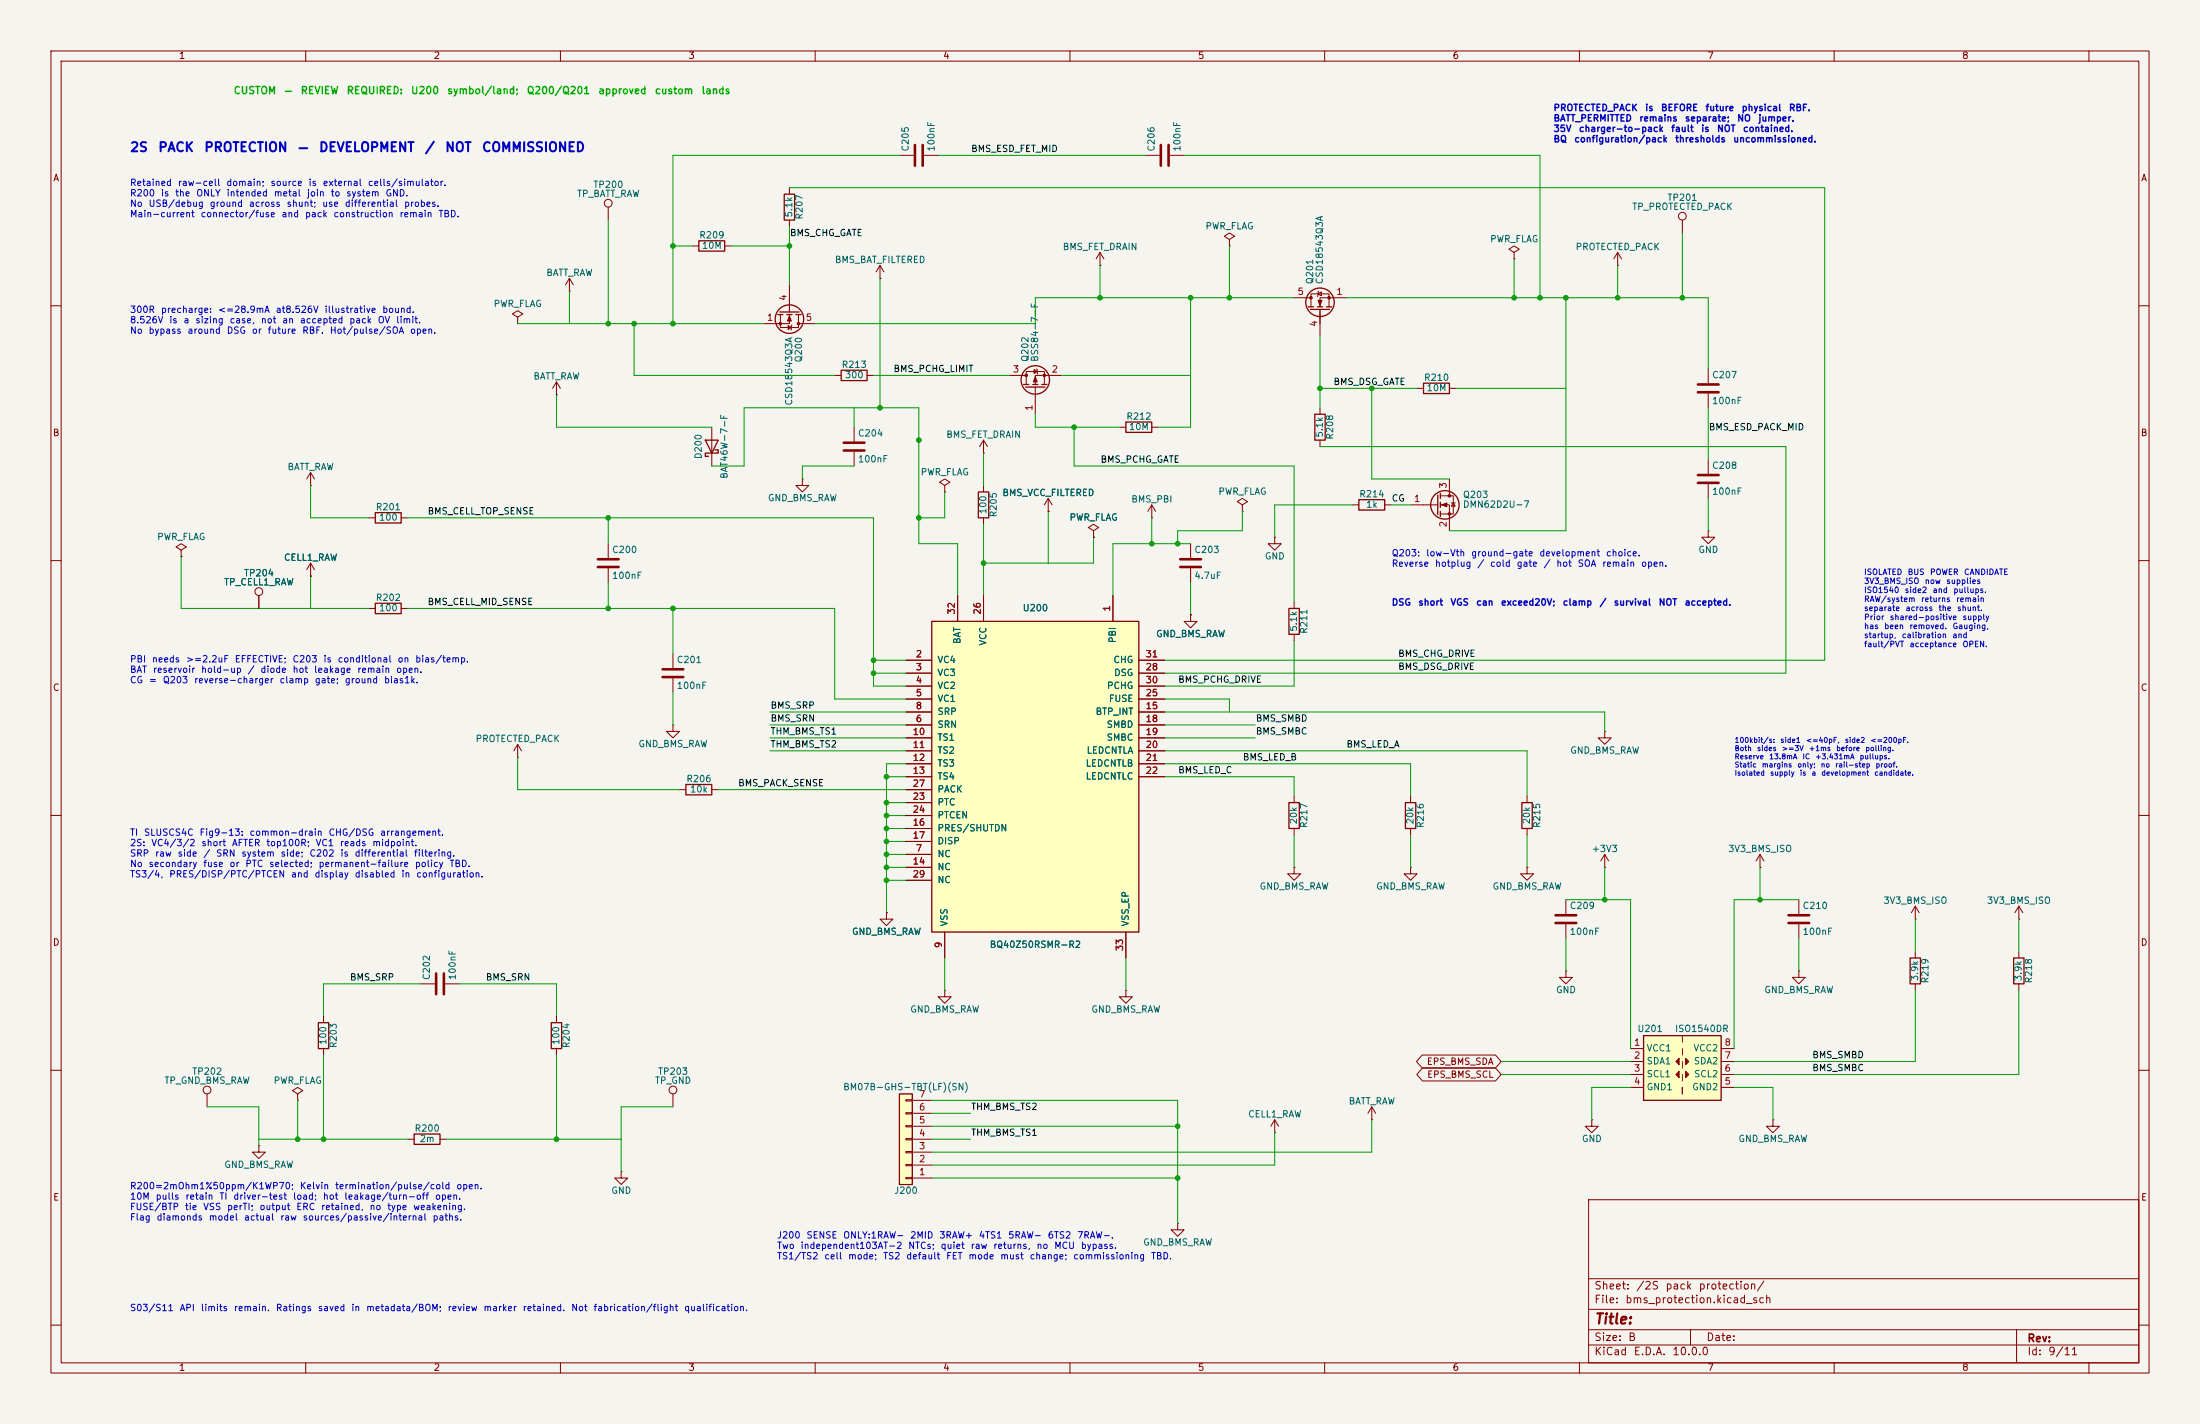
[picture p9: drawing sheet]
<svg xmlns="http://www.w3.org/2000/svg" width="432mm" height="279mm" viewBox="0 0 432 279" stroke-linecap="round" stroke-linejoin="round" font-family="sans-serif">
<path d="M0 0h431.8v279.4h-431.8z" fill="#f5f4ef" stroke="#f5f4ef" stroke-width=".2"/>
<g fill="none" stroke="#840000" stroke-width=".2">
<path d="M10 10h411.8v259.4h-411.8zM12 12h407.8v255.4h-407.8zM60 10v2M110 10v2M160 10v2M210 10v2M260 10v2M310 10v2M360 10v2M410 10v2M154.9 36.8v1.3M176.5 30.5h2.8"/>
<path d="M181.4 30.5h2.7M224.8 30.5h2.8M229.6 30.5h2.8M111.8 57.2h.1M111.8 54.6l-.8 1.3M111.8 54.6l.7 1.3M111.8 54.6v2.6M119.4 40.6v2.6M135.9 48.3h1.3M142.2 48.3h1.3M154.9 43.2v1.3M154.9 55.9v5.3"/>
<path d="M172.7 54.6h.1M172.7 52.1l-.7 1.2M172.7 52.1l.8 1.2M172.7 52.1v2.5M215.9 52.1h.1M215.9 49.5l-.8 1.3M215.9 49.5l.8 1.3M215.9 49.5v2.6M241.3 47l1-.6-1-.7-1 .7 1 .6v1.3M241.3 48.3h.1M254 58.4h3.3M258.7 57.7l.6-.4v.7z"/>
<path d="M258.8 57.2l-.2 1M264.2 58.4h-5.1v1.8M297.2 49.5l1-.6-1-.6-1 .6 1 .6v1.3M297.2 50.8h.1M317.5 52.1h.1M317.5 49.5l-.8 1.3M317.5 49.5l.8 1.3M317.5 49.5v2.6M330.2 43.2v2.5M10 60h2M101.6 62.2l1-.6-1-.6-1 .6 1 .6v1.3M101.6 63.5h.1"/>
<path d="M109.2 77.5h.1M109.2 74.9v2.6M109.2 74.9l-.7 1.3M109.2 74.9l.8 1.3M153.2 61.7v2.6h3.5v-2.6M154.7 63.9l.6 .4-.6 .3zM154.9 61.7v1.8h-5M155.4 63.8l-.2 1M156.7 63.5h3.3M163.8 73.7h1.3M170.2 73.7h1.2M198.1 73.7h3.3"/>
<path d="M201.4 75.4v-2.5h3.6v2.5M202.9 72.5l.7 .4-.7 .4zM203.2 75.9v5.4M203.5 72.4l.2 1M208.3 73.7h-5.1v1.7M257.3 60.2v-2.5h3.6v2.5M259.1 60.7v5.3M278.1 76.2h1.3M284.5 76.2h1.2M335.3 72.4v2.8M335.3 77.2v2.8M419.8 60h2"/>
<path d="M61 95.3h.1M61 92.7v2.6M61 92.7l-.8 1.3M61 92.7l.7 1.3M139.7 83.8v7.6M157.5 94v1.3h1.2l-1.2 1.2-1.3-1.2h1.3M157.5 94h.1M167.6 83.8v2.8M167.6 88.6v2.8M185.4 95.3l1-.7-1-.6-1 .6 1 .7v1.2M185.4 96.5h.1M193 88.9h.1"/>
<path d="M193 86.4l-.7 1.2M193 86.4l.8 1.2M193 86.4v2.5M193 95.3v1.2M205.7 97.8l-.7 1.3M205.7 97.8l.8 1.3M205.7 97.8v2.5M219.7 83.8h1.3M226.1 83.8h1.2M226.1 99.1l-.8 1.2M226.1 99.1l.7 1.2M226.1 99.1v2.5"/>
<path d="M243.8 99.1l1.1-.7-1.1-.6-1 .6 1 .7v1.2M259.1 80v1.3M259.1 86.4v1.2M265.4 99.1h1.3M271.8 99.1h1.2M276.9 99.1h5.3M282.7 97.3h2.5v3.5h-2.5M282.7 99.1h1.8v5M284.5 94v3.3M284.9 98.7h.7M285.2 98.7l.4 .6h-.7zM335.3 90.2v2.8"/>
<path d="M335.3 95v2.8M10 110h2M35.6 108l1-.7-1-.6-1.1 .6 1.1 .7v1.2M35.6 109.2h.1M50.8 116.8v2.6M61 113h.1M61 110.5l-.8 1.3M61 110.5l.7 1.3M61 110.5v2.5M72.4 101.6h1.3M72.4 119.4h1.3M78.7 101.6h1.3"/>
<path d="M78.7 119.4h1.3M119.4 106.7v2.8M119.4 111.5v2.8M193 101.6v1.3M205.7 100.3h.1M214.6 104.1l1-.6-1-.6-1 .6 1 .6v1.3M214.6 105.4h.1M226.1 101.6h.1M233.7 106.7v2.8M233.7 111.5v2.8M243.8 100.3h.1M250.2 105.4v1.3h1.3l-1.3 1.3-1.3-1.3h1.3"/>
<path d="M250.2 105.4h.1M335.3 104.1v1.3h1.2l-1.2 1.3-1.3-1.3h1.3M335.3 104.1h.1M419.8 110h2M132.1 128.3v2.8M132.1 133.1v2.8M233.7 120.7v1.2h1.2l-1.2 1.3-1.3-1.3h1.3M233.7 120.7h.1M10 160h2M101.6 148.6h.1M101.6 146.1l-.8 1.2M101.6 146.1l.8 1.2"/>
<path d="M101.6 146.1v2.5M132.1 142.2v1.3h1.2l-1.2 1.3-1.3-1.3h1.3M132.1 142.2h.1M133.3 154.9h1.3M139.7 154.9h1.3M254 156.2v1.3M299.7 156.2v1.3M315 143.5v1.3h1.2l-1.2 1.3-1.3-1.3h1.3M315 143.5h.1M419.8 160h2M174 179.1v1.2h1.3l-1.3 1.3-1.3-1.3h1.3M174 179.1h.1"/>
<path d="M254 170.2v1.3h1.3l-1.3 1.2-1.3-1.2h1.3M254 170.2h.1M254 162.6v1.2M299.7 170.2v1.3h1.3l-1.3 1.2-1.3-1.2h1.3M299.7 170.2h.1M299.7 162.6v1.2M315 170.2h.1M315 167.6l-.8 1.3M315 167.6l.7 1.3M315 167.6v2.6M375.9 177.8l-.7 1.3M375.9 177.8l.8 1.3"/>
<path d="M375.9 177.8v2.5M396.2 177.8v2.5M396.2 177.8l-.7 1.3M396.2 177.8l.8 1.3M63.5 199.4v1.3M82.5 193h2.8M87.4 193h2.8M109.2 199.4v1.3M185.4 194.3v1.3h1.3l-1.3 1.3-1.3-1.3h1.3M185.4 194.3h.1M221 194.3v1.3h1.2l-1.2 1.3-1.3-1.3h1.3M221 194.3h.1"/>
<path d="M375.9 180.3h.1M375.9 186.7v1.3M375.9 193v1.3M396.2 180.3h.1M396.2 186.7v1.3M396.2 193v1.3M10 210h2M40.6 214.6v2.6M58.4 214.6l1-.6-1-.6-1 .6 1 .6v1.3M58.4 215.9h.1M63.5 205.7v1.3M109.2 205.7v1.3"/>
<path d="M132.1 214.6v2.6M250.2 219.7l-.8 1.3M250.2 219.7l.8 1.3M250.2 219.7v2.6M269.2 219.7h.1M269.2 217.2l-.7 1.2M269.2 217.2l.8 1.2M269.2 217.2v2.5M312.4 219.7v1.3h1.3l-1.3 1.3-1.3-1.3h1.3M312.4 219.7h.1M419.8 210h2M50.8 224.8v1.3h1.3l-1.3 1.2-1.3-1.2h1.3"/>
<path d="M50.8 224.8h.1M80 223.5h1.3M86.4 223.5h1.2M121.9 229.9v1.2h1.3l-1.3 1.3-1.3-1.3h1.3M121.9 229.9h.1M250.2 222.3h.1M311.8 235.4h108v32h-108zM10 260h2M231.1 240v1.3h1.3l-1.3 1.3-1.2-1.3h1.2M231.1 240h.1M311.8 256.9h108M311.8 250.9h108"/>
<path d="M419.8 260h2M60 267.4v2M110 267.4v2M160 267.4v2M210 267.4v2M260 267.4v2M310 267.4v2M311.8 263.9h108M311.8 260.9h108M331.8 260.9v3M360 267.4v2M395.8 260.9v6.5"/>
<path d="M410 267.4v2"/>
<circle cx="119.4" cy="39.9" r=".76"/>
<circle cx="330.2" cy="42.4" r=".76"/>
<circle cx="50.8" cy="116.1" r=".76"/>
<circle cx="40.6" cy="213.9" r=".76"/>
<circle cx="132.1" cy="213.9" r=".76"/>
</g>
<g fill="none" stroke="#840000" stroke-width=".25">
<path d="M153.9 38.1h2.1v5.1h-2.1zM137.2 47.2h5v2.1h-5zM152.7 61.7h1M153 61.2h3.8M154.4 61.7h1M156.2 61.7h1M165.1 72.6h5.1v2.1h-5.1zM200.9 75.4h1M201.3 75.9h3.8M202.7 75.4h1M204.5 75.4h1M256.8 60.2h1"/>
<path d="M257.2 60.7h3.8M258.6 60.2h1M260.3 60.2h1.1M279.4 75.2h5.1v2h-5.1zM138.4 86.4h2.6l-1.3 2.5zM140.3 88.3h.7v.6h-2.6v.6h.7M192 96.5h2.1v5.1h-2.1zM221 82.8h5.1v2h-5.1zM258.1 81.3h2v5.1h-2zM266.7 98h5.1v2.1h-5.1zM282.2 97.2v3.8M282.7 96.8v1"/>
<path d="M282.7 98.6v1M73.7 100.6h5v2h-5zM73.7 118.4h5v2h-5zM282.7 100.3v1M134.6 153.9h5.1v2.1h-5.1zM253 157.5h2v5.1h-2zM298.7 157.5h2v5.1h-2zM374.9 188h2v5h-2zM395.2 188h2.1v5h-2.1zM62.5 200.7h2v5h-2zM108.2 200.7h2v5h-2zM81.3 222.5h5.1v2h-5.1z"/>
<circle cx="259.1" cy="59.3" r="2.79"/>
<circle cx="154.9" cy="62.6" r="2.79"/>
<circle cx="203.2" cy="74.5" r="2.79"/>
<circle cx="283.6" cy="99.1" r="2.79"/>
</g>
<g fill="#840000" stroke="#840000" stroke-width=".2">
<path d="M283 99.1l1-.4v.7z"/>
<path d="M203.2 73.9l.4 1h-.8z"/>
<path d="M258.7 58.9h.8l-.4 1z"/>
<path d="M154.9 62l.4 1h-.7z"/>
<circle cx="284.5" cy="97.3" r=".25"/>
<circle cx="284.5" cy="100.8" r=".25"/>
<circle cx="201.4" cy="73.7" r=".25"/>
<circle cx="205" cy="73.7" r=".25"/>
<circle cx="257.3" cy="58.4" r=".25"/>
<circle cx="260.9" cy="58.4" r=".25"/>
<circle cx="156.7" cy="63.5" r=".25"/>
<circle cx="153.2" cy="63.5" r=".25"/>
</g>
<g fill="none" stroke="#840000" stroke-width=".51">
<path d="M179.6 28.4v4.1M181.1 28.4v4.1M227.8 28.4v4.1M229.4 28.4v4.1M333.2 75.4h4.1M333.2 77h4.1M165.6 86.9h4.1M165.6 88.4h4.1M333.2 93.2h4.1M333.2 94.7h4.1M117.3 109.7h4.1M117.3 111.3h4.1"/>
<path d="M231.6 109.7h4.1M231.6 111.3h4.1M130 131.3h4.1M130 132.8h4.1M85.6 191v4.1M87.1 191v4.1"/>
</g>
<path d="M176.5 214.6h2.6v17.8h-2.6z" fill="#ffffc2"/>
<path d="M176.5 214.6h2.6v17.8h-2.6z" fill="none" stroke="#840000" stroke-width=".25"/>
<g fill="none" stroke="#840000" stroke-width=".2">
<path d="M307.3 176.5v2.8M353.1 176.5v2.8M307.3 190.5v1.3h1.3l-1.3 1.2-1.2-1.2h1.2M307.3 190.5h.1M307.3 181.4v2.8M353.1 181.4v2.8M177.8 218.3h1.3v.3h-1.3zM177.8 215.8h1.3v.2h-1.3zM179.1 218.4h3.8M179.1 215.9h3.8M348 219.7v1.3h1.2l-1.2 1.3-1.3-1.3h1.3M348 219.7h.1"/>
<path d="M177.8 231h1.3v.3h-1.3zM177.8 228.5h1.3v.2h-1.3zM177.8 225.9h1.3v.3h-1.3zM177.8 223.4h1.3v.2h-1.3zM177.8 220.9h1.3v.2h-1.3zM179.1 231.1h3.8M179.1 228.6h3.8M179.1 226.1h3.8M179.1 223.5h3.8M179.1 221h3.8"/>
</g>
<path d="M305.3 179.6h4.1M351 179.6h4.1M305.3 181.1h4.1M351 181.1h4.1" fill="none" stroke="#840000" stroke-width=".51"/>
<path d="M182.9 121.9h40.6v61h-40.6z" fill="#ffffc2"/>
<path d="M182.9 121.9h40.6v61h-40.6z" fill="none" stroke="#840000" stroke-width=".25"/>
<g fill="none" stroke="#840000" stroke-width=".2">
<path d="M188 116.8v5.1M193 116.8v5.1M218.4 116.8v5.1M177.8 129.5h5.1M177.8 132.1h5.1M177.8 134.6h5.1M177.8 137.2h5.1M177.8 139.7h5.1M223.5 129.5h5.1M223.5 132.1h5.1M223.5 134.6h5.1M223.5 137.2h5.1"/>
<path d="M223.5 139.7h5.1M177.8 142.2h5.1M177.8 144.8h5.1M177.8 147.3h5.1M177.8 149.9h5.1M177.8 152.4h5.1M177.8 157.5h5.1M177.8 154.9h5.1M223.5 142.2h5.1M223.5 144.8h5.1M223.5 147.3h5.1M223.5 149.9h5.1"/>
<path d="M223.5 152.4h5.1M177.8 167.6h5.1M177.8 170.2h5.1M177.8 162.6h5.1M177.8 165.1h5.1M177.8 160h5.1M177.8 172.7h5.1M185.4 182.9v5.1M221 182.9v5.1"/>
</g>
<path d="M322.6 203.2h15.2v12.7h-15.2z" fill="#ffffc2"/>
<path d="M253 119.4h2v5.1h-2zM275.8 157.5h2.1v5.1h-2.1zM322.6 203.2h15.2v12.7h-15.2z" fill="none" stroke="#840000" stroke-width=".25"/>
<g fill="#840000" stroke="#840000" stroke-width=".2">
<path d="M328.9 208.3l.7-.7v1.3z"/>
<path d="M330.8 207.6l.7 .7-.7 .6z"/>
<path d="M330.8 210.2l.7 .6-.7 .7z"/>
<path d="M328.9 210.8l.7-.6v1.3z"/>
</g>
<g fill="none" stroke="#840000" stroke-width=".2">
<path d="M50.8 116.8v2.6M61 113h.1M188 116.8v5.1M193 116.8v5.1M205.7 100.3h.1M214.6 105.4h.1M218.4 116.8v5.1M254 118.1v1.3M177.8 129.5h5.1M177.8 132.1h5.1M177.8 134.6h5.1M177.8 137.2h5.1"/>
<path d="M177.8 139.7h5.1M223.5 129.5h5.1M223.5 132.1h5.1M223.5 134.6h5.1M223.5 137.2h5.1M223.5 139.7h5.1M233.7 120.7h.1M254 124.5v1.2M177.8 142.2h5.1M177.8 144.8h5.1M177.8 147.3h5.1M177.8 149.9h5.1"/>
<path d="M177.8 152.4h5.1M177.8 157.5h5.1M177.8 154.9h5.1M223.5 142.2h5.1M223.5 144.8h5.1M223.5 147.3h5.1M223.5 149.9h5.1M223.5 152.4h5.1M276.9 156.2v1.3M174 179.1h.1M177.8 167.6h5.1M177.8 170.2h5.1"/>
<path d="M177.8 162.6h5.1M177.8 165.1h5.1M177.8 160h5.1M177.8 172.7h5.1M276.9 170.2v1.3h1.2l-1.2 1.2-1.3-1.2h1.3M276.9 170.2h.1M276.9 162.6v1.2M345.4 170.2h.1M345.4 167.6l-.7 1.3M345.4 167.6l.8 1.3M345.4 167.6v2.6M185.4 182.9v5.1"/>
<path d="M221 182.9v5.1M353.1 190.5v1.3h1.2l-1.2 1.2-1.3-1.2h1.3M353.1 190.5h.1M279.1 207h14.4l1.1 1.3-1.1 1.3h-14.4l-1.1-1.3zM279.2 209.5h14.3l1.1 1.3-1.1 1.3h-14.3l-1.1-1.3zM320 205.7h2.6M320 208.3h2.6M320 210.8h2.6M320 213.4h2.6M330.2 213.4v1.2zM330.2 203.2v1.3M330.2 205.7v1.3"/>
<path d="M330.2 208.3v1.3M330.2 210.8v1.3M337.8 205.7h2.6M337.8 208.3h2.6M337.8 210.8h2.6M337.8 213.4h2.6"/>
</g>
<g fill="none" stroke="#009600" stroke-width=".2">
<path d="M154.9 36.8h203.2v92.7h-129.5M176.5 30.5h-44.4v33M184.1 30.5h40.7M232.4 30.5h69.9v27.9M111.8 57.2v6.3M119.4 43.2v20.3M132.1 48.3h3.8M143.5 48.3h11.4M154.9 44.5v11.4M172.7 54.6v25.4M215.9 52.1v6.3M233.7 58.4v25.4h-6.4"/>
<path d="M241.3 48.3v10.1M254 58.4h-50.8v5.1h-43.2M264.2 58.4h71.1v14M297.2 50.8v7.6M307.3 58.4v45.7h-22.8M317.5 52.1v6.3M330.2 45.7v12.7M101.6 63.5h48.3M109.2 77.5v6.3h30.5M124.5 63.5v10.2h39.3M171.4 73.7h26.7M208.3 73.7h25.4"/>
<path d="M259.1 76.2h19M259.1 66v14M269.2 76.2v17.8h15.3M285.7 76.2h21.6M61 95.3v6.3h11.4M139.7 91.4h6.3v-11.4h34.3v26.7h7.7v10.1M167.6 80v3.8M167.6 91.4h-10.1v2.6M185.4 96.5v5.1h-5.1M193 88.9v6.4M203.2 81.3v2.5h16.5M210.8 83.8v7.6h43.2v26.7"/>
<path d="M259.1 87.6h91.4v44.5h-121.9M265.4 99.1h-15.2v6.3M273 99.1h3.9M335.3 80v10.2M335.3 97.8v6.3M35.6 109.2v10.2h36.8M61 113v6.4M80 101.6h91.4v33h6.4M80 119.4h83.8v17.8h14M119.4 101.6v5.1M119.4 114.3v5.1M132.1 119.4v8.9"/>
<path d="M193 102.9v13.9M205.7 100.3v10.2M214.6 105.4v5.1h-21.6M226.1 101.6v5.1M233.7 106.7h-15.3v10.1M233.7 114.3v6.4M243.8 100.3v3.8h-12.7v2.6M132.1 135.9v6.3M151.1 139.7h26.7M171.4 132.1h6.4M171.4 129.5h6.4M228.6 137.2h12.7v2.5"/>
<path d="M228.6 139.7h86.4v3.8M254 125.7v8.9h-25.4M101.6 148.6v6.3h31.7M141 154.9h36.8M151.1 147.3h26.7M151.1 144.8h26.7M151.1 142.2h26.7M174 157.5h3.8M174 152.4h3.8M177.8 149.9h-3.8v29.2M228.6 152.4h25.4v3.8M228.6 149.9h48.3v6.3"/>
<path d="M228.6 147.3h71.1v8.9M228.6 144.8h17.8M228.6 142.2h17.8M174 160h3.8M174 162.6h3.8M174 165.1h3.8M174 167.6h3.8M174 170.2h3.8M174 172.7h3.8M254 163.8v6.4M276.9 163.8v6.4M299.7 163.8v6.4"/>
<path d="M307.3 176.5h12.7v29.2M315 170.2v6.3M345.4 170.2v6.3M353.1 176.5h-12.7v29.2M82.5 193h-19v6.4M90.2 193h19v6.4M185.4 188v6.3M221 188v6.3M307.3 184.2v6.3M353.1 184.2v6.3M375.9 194.3v14h-35.5M375.9 180.3v6.4"/>
<path d="M396.2 180.3v6.4M396.2 194.3v16.5h-55.8M40.6 217.2h10.2v7.6M58.4 215.9v7.6M63.5 207v16.5M109.2 207v16.5M132.1 217.2h-10.2v12.7M182.9 218.4h7.6M182.9 215.9h48.2v24.1M269.2 219.7v6.4h-86.3M294.6 208.3h25.4M294.6 210.8h25.4"/>
<path d="M320 213.4h-7.6v6.3M340.4 213.4h7.6v6.3M50.8 223.5h29.2M87.6 223.5h34.3M182.9 223.5h7.6M182.9 221h48.2M182.9 231.1h48.2M250.2 222.3v6.3h-67.3"/>
</g>
<g fill="#009600" stroke="#009600" stroke-width=".2">
<circle cx="172.7" cy="80" r=".46"/>
<circle cx="215.9" cy="58.4" r=".46"/>
<circle cx="233.7" cy="58.4" r=".46"/>
<circle cx="241.3" cy="58.4" r=".46"/>
<circle cx="210.8" cy="83.8" r=".46"/>
<circle cx="307.3" cy="58.4" r=".46"/>
<circle cx="302.3" cy="58.4" r=".46"/>
<circle cx="297.2" cy="58.4" r=".46"/>
<circle cx="259.1" cy="76.2" r=".46"/>
<circle cx="269.2" cy="76.2" r=".46"/>
<circle cx="317.5" cy="58.4" r=".46"/>
<circle cx="330.2" cy="58.4" r=".46"/>
<circle cx="174" cy="165.1" r=".46"/>
<circle cx="174" cy="152.4" r=".46"/>
<circle cx="174" cy="157.5" r=".46"/>
<circle cx="174" cy="160" r=".46"/>
<circle cx="174" cy="162.6" r=".46"/>
<circle cx="231.1" cy="231.1" r=".46"/>
<circle cx="231.1" cy="221" r=".46"/>
<circle cx="315" cy="176.5" r=".46"/>
<circle cx="345.4" cy="176.5" r=".46"/>
<circle cx="119.4" cy="101.6" r=".46"/>
<circle cx="119.4" cy="119.4" r=".46"/>
<circle cx="132.1" cy="119.4" r=".46"/>
<circle cx="171.4" cy="129.5" r=".46"/>
<circle cx="193" cy="110.5" r=".46"/>
<circle cx="171.4" cy="132.1" r=".46"/>
<circle cx="180.3" cy="86.4" r=".46"/>
<circle cx="180.3" cy="101.6" r=".46"/>
<circle cx="226.1" cy="106.7" r=".46"/>
<circle cx="231.1" cy="106.7" r=".46"/>
<circle cx="174" cy="167.6" r=".46"/>
<circle cx="174" cy="170.2" r=".46"/>
<circle cx="174" cy="172.7" r=".46"/>
<circle cx="109.2" cy="223.5" r=".46"/>
<circle cx="63.5" cy="223.5" r=".46"/>
<circle cx="58.4" cy="223.5" r=".46"/>
<circle cx="132.1" cy="63.5" r=".46"/>
<circle cx="132.1" cy="48.3" r=".46"/>
<circle cx="124.5" cy="63.5" r=".46"/>
<circle cx="119.4" cy="63.5" r=".46"/>
<circle cx="154.9" cy="48.3" r=".46"/>
</g>
<text font-size="2" fill="#840000" x="312.8" y="260.3">Title:</text>
<g font-size="1.8" fill="#0000c2">
<text x="25.4" y="30.2">2S</text>
<text x="30.9" y="30.2">PACK</text>
<text x="40" y="30.2">PROTECTION</text>
<text x="58.3" y="30.2">—</text>
<text x="62.5" y="30.2">DEVELOPMENT</text>
<text x="83.3" y="30.2">/</text>
<text x="87.2" y="30.2">NOT</text>
<text x="94.5" y="30.2">COMMISSIONED</text>
</g>
<g font-size="1.5" fill="#840000">
<text x="312.8" y="256.1">File:</text>
<text x="312.8" y="253.4">Sheet:</text>
<text x="318.9" y="256.1">bms_protection.kicad_sch</text>
<text x="321" y="253.4">/2S</text>
<text x="326.8" y="253.4">pack</text>
<text x="333.3" y="253.4">protection/</text>
<text x="312.8" y="263.5">Size:</text>
<text x="319.5" y="263.5">B</text>
<text x="334.8" y="263.5">Date:</text>
<text x="397.8" y="263.7">Rev:</text>
<text x="312.8" y="266.3">KiCad</text>
<text x="320.5" y="266.3">E.D.A.</text>
<text x="328.1" y="266.3">10.0.0</text>
<text x="397.8" y="266.3">Id:</text>
<text x="401.9" y="266.3">9/11</text>
</g>
<g font-size="1.4" fill="#0f0">
<text x="45.7" y="18.8">CUSTOM</text>
<text x="55.7" y="18.8">—</text>
<text x="58.9" y="18.8">REVIEW</text>
<text x="67.9" y="18.8">REQUIRED:</text>
<text x="80.6" y="18.8">U200</text>
<text x="87.7" y="18.8">symbol/land;</text>
<text x="103.3" y="18.8">Q200/Q201</text>
<text x="117.3" y="18.8">approved</text>
<text x="128.4" y="18.8">custom</text>
<text x="137.6" y="18.8">lands</text>
</g>
<g font-size="1.3" fill="#840000">
<text x="35" y="11.9">1</text>
<text x="85" y="11.9">2</text>
<text x="135" y="11.9">3</text>
<text x="185" y="11.9">4</text>
<text x="235" y="11.9">5</text>
<text x="285" y="11.9">6</text>
<text x="335" y="11.9">7</text>
<text x="385" y="11.9">8</text>
<text x="10.3" y="35.9">A</text>
<text x="420.1" y="35.9">A</text>
<text x="10.3" y="85.9">B</text>
<text x="420.1" y="85.9">B</text>
<text x="10.3" y="135.9">C</text>
<text x="420.1" y="135.9">C</text>
<text x="10.3" y="185.9">D</text>
<text x="420.1" y="185.9">D</text>
<text x="279.9" y="209.2">EPS_BMS_SDA</text>
<text x="280" y="211.8">EPS_BMS_SCL</text>
<text x="10.3" y="235.9">E</text>
<text x="420.1" y="235.9">E</text>
<text x="35" y="269.3">1</text>
<text x="85" y="269.3">2</text>
<text x="135" y="269.3">3</text>
<text x="185" y="269.3">4</text>
<text x="235" y="269.3">5</text>
<text x="285" y="269.3">6</text>
<text x="335" y="269.3">7</text>
<text x="385" y="269.3">8</text>
</g>
<g font-size="1.3" fill="#0000c2">
<text x="304.8" y="22.1">PROTECTED_PACK</text>
<text x="322.8" y="22.1">is</text>
<text x="325.9" y="22.1">BEFORE</text>
<text x="334.6" y="22.1">future</text>
<text x="341.7" y="22.1">physical</text>
<text x="351" y="22.1">RBF.</text>
<text x="304.8" y="24.1">BATT_PERMITTED</text>
<text x="304.8" y="26.2">35V</text>
<text x="304.8" y="28.2">BQ</text>
<text x="308.9" y="28.2">configuration/pack</text>
<text x="309.8" y="26.2">charger-to-pack</text>
<text x="321.6" y="24.1">remains</text>
<text x="327.9" y="26.2">fault</text>
<text x="328.7" y="28.2">thresholds</text>
<text x="330.6" y="24.1">separate;</text>
<text x="333.8" y="26.2">is</text>
<text x="336.9" y="26.2">NOT</text>
<text x="340.1" y="28.2">uncommissioned.</text>
<text x="340.9" y="24.1">NO</text>
<text x="342" y="26.2">contained.</text>
<text x="345" y="24.1">jumper.</text>
<text x="25.4" y="36.8">Retained</text>
<text x="25.4" y="38.8">R200</text>
<text x="25.4" y="40.9">No</text>
<text x="29.1" y="40.9">USB/debug</text>
<text x="31.5" y="38.8">is</text>
<text x="34.3" y="38.8">the</text>
<text x="34.8" y="36.8">raw-cell</text>
<text x="38.4" y="38.8">ONLY</text>
<text x="41" y="40.9">ground</text>
<text x="44.3" y="36.8">domain;</text>
<text x="44.4" y="38.8">intended</text>
<text x="48.7" y="40.9">across</text>
<text x="53" y="36.8">source</text>
<text x="53.6" y="38.8">metal</text>
<text x="56.1" y="40.9">shunt;</text>
<text x="60.1" y="38.8">join</text>
<text x="60.4" y="36.8">is</text>
<text x="63.1" y="40.9">use</text>
<text x="63.2" y="36.8">external</text>
<text x="64.8" y="38.8">to</text>
<text x="67.6" y="40.9">differential</text>
<text x="67.8" y="38.8">system</text>
<text x="72.1" y="36.8">cells/simulator.</text>
<text x="75.5" y="38.8">GND.</text>
<text x="79.2" y="40.9">probes.</text>
<text x="25.4" y="42.9">Main-current</text>
<text x="39.3" y="42.9">connector/fuse</text>
<text x="55.1" y="42.9">and</text>
<text x="59.8" y="42.9">pack</text>
<text x="65.3" y="42.9">construction</text>
<text x="78.3" y="42.9">remain</text>
<text x="85.9" y="42.9">TBD.</text>
<text x="25.4" y="61.7">300R</text>
<text x="25.4" y="63.7">8.526V</text>
<text x="25.4" y="65.8">No</text>
<text x="29.1" y="65.8">bypass</text>
<text x="31.5" y="61.7">precharge:</text>
<text x="33.1" y="63.7">is</text>
<text x="35.9" y="63.7">a</text>
<text x="36.7" y="65.8">around</text>
<text x="38.2" y="63.7">sizing</text>
<text x="42.7" y="61.7">&lt;=28.9mA</text>
<text x="44.4" y="65.8">DSG</text>
<text x="45" y="63.7">case,</text>
<text x="49.3" y="65.8">or</text>
<text x="51.1" y="63.7">not</text>
<text x="52.4" y="65.8">future</text>
<text x="54" y="61.7">at8.526V</text>
<text x="55.3" y="63.7">an</text>
<text x="58.8" y="63.7">accepted</text>
<text x="59.2" y="65.8">RBF.</text>
<text x="63.6" y="61.7">illustrative</text>
<text x="64.6" y="65.8">Hot/pulse/SOA</text>
<text x="68.5" y="63.7">pack</text>
<text x="74" y="63.7">OV</text>
<text x="74.9" y="61.7">bound.</text>
<text x="77.6" y="63.7">limit.</text>
<text x="80.4" y="65.8">open.</text>
<text x="273" y="109.5">Q203:</text>
<text x="273" y="111.5">Reverse</text>
<text x="279.8" y="109.5">low-Vth</text>
<text x="281.5" y="111.5">hotplug</text>
<text x="288.6" y="109.5">ground-gate</text>
<text x="289.8" y="111.5">/</text>
<text x="292.3" y="111.5">cold</text>
<text x="297.6" y="111.5">gate</text>
<text x="302" y="109.5">development</text>
<text x="302.9" y="111.5">/</text>
<text x="305.4" y="111.5">hot</text>
<text x="309.5" y="111.5">SOA</text>
<text x="314.3" y="111.5">remain</text>
<text x="315.1" y="109.5">choice.</text>
<text x="322" y="111.5">open.</text>
<text x="273" y="119.1">DSG</text>
<text x="278.3" y="119.1">short</text>
<text x="284.6" y="119.1">VGS</text>
<text x="289.6" y="119.1">can</text>
<text x="294.5" y="119.1">exceed20V;</text>
<text x="306.6" y="119.1">clamp</text>
<text x="313.8" y="119.1">/</text>
<text x="316.6" y="119.1">survival</text>
<text x="325.4" y="119.1">NOT</text>
<text x="330.5" y="119.1">accepted.</text>
<text x="25.4" y="130.3">PBI</text>
<text x="29.7" y="130.3">needs</text>
<text x="36.4" y="130.3">&gt;=2.2uF</text>
<text x="46" y="130.3">EFFECTIVE;</text>
<text x="57.3" y="130.3">C203</text>
<text x="63.4" y="130.3">is</text>
<text x="66.2" y="130.3">conditional</text>
<text x="77.9" y="130.3">on</text>
<text x="81.4" y="130.3">bias/temp.</text>
<text x="25.4" y="132.3">BAT</text>
<text x="25.4" y="134.4">CG</text>
<text x="29.1" y="134.4">=</text>
<text x="29.9" y="132.3">reservoir</text>
<text x="31.9" y="134.4">Q203</text>
<text x="38" y="134.4">reverse-charger</text>
<text x="39.4" y="132.3">hold-up</text>
<text x="48.5" y="132.3">/</text>
<text x="51" y="132.3">diode</text>
<text x="54.8" y="134.4">clamp</text>
<text x="57.3" y="132.3">hot</text>
<text x="61.5" y="132.3">leakage</text>
<text x="61.7" y="134.4">gate;</text>
<text x="67.6" y="134.4">ground</text>
<text x="70" y="132.3">remain</text>
<text x="75.3" y="134.4">bias1k.</text>
<text x="77.6" y="132.3">open.</text>
<text x="25.4" y="164.3">TI</text>
<text x="25.4" y="166.3">2S:</text>
<text x="28.1" y="164.3">SLUSCS4C</text>
<text x="29.6" y="166.3">VC4/3/2</text>
<text x="39.1" y="164.3">Fig9-13:</text>
<text x="39.4" y="166.3">short</text>
<text x="45.4" y="166.3">AFTER</text>
<text x="48.9" y="164.3">common-drain</text>
<text x="52.2" y="166.3">top100R;</text>
<text x="61.9" y="166.3">VC1</text>
<text x="64.4" y="164.3">CHG/DSG</text>
<text x="66.6" y="166.3">reads</text>
<text x="73" y="166.3">midpoint.</text>
<text x="74.5" y="164.3">arrangement.</text>
<text x="25.4" y="168.4">SRP</text>
<text x="25.4" y="170.4">No</text>
<text x="25.4" y="172.5">TS3/4,</text>
<text x="29.1" y="170.4">secondary</text>
<text x="30.3" y="168.4">raw</text>
<text x="33.1" y="172.5">PRES/DISP/PTC/PTCEN</text>
<text x="34.8" y="168.4">side</text>
<text x="39.8" y="170.4">fuse</text>
<text x="39.8" y="168.4">/</text>
<text x="42.3" y="168.4">SRN</text>
<text x="44.9" y="170.4">or</text>
<text x="47.3" y="168.4">system</text>
<text x="48" y="170.4">PTC</text>
<text x="52.7" y="170.4">selected;</text>
<text x="55" y="168.4">side;</text>
<text x="57" y="172.5">and</text>
<text x="60.6" y="168.4">C202</text>
<text x="61.6" y="172.5">display</text>
<text x="62.4" y="170.4">permanent-failure</text>
<text x="66.7" y="168.4">is</text>
<text x="69.5" y="168.4">differential</text>
<text x="69.5" y="172.5">disabled</text>
<text x="78.7" y="172.5">in</text>
<text x="81.1" y="168.4">filtering.</text>
<text x="81.3" y="170.4">policy</text>
<text x="81.6" y="172.5">configuration.</text>
<text x="88.1" y="170.4">TBD.</text>
<text x="25.4" y="233.6">R200=2mOhm1%50ppm/K1WP70;</text>
<text x="58.7" y="233.6">Kelvin</text>
<text x="65.7" y="233.6">termination/pulse/cold</text>
<text x="89.4" y="233.6">open.</text>
<text x="25.4" y="235.7">10M</text>
<text x="25.4" y="237.7">FUSE/BTP</text>
<text x="25.4" y="239.8">Flag</text>
<text x="30.4" y="235.7">pulls</text>
<text x="30.6" y="239.8">diamonds</text>
<text x="36.2" y="237.7">tie</text>
<text x="36.3" y="235.7">retain</text>
<text x="39.8" y="237.7">VSS</text>
<text x="40.9" y="239.8">model</text>
<text x="42.9" y="235.7">TI</text>
<text x="44.5" y="237.7">perTI;</text>
<text x="45.7" y="235.7">driver-test</text>
<text x="47.8" y="239.8">actual</text>
<text x="50.8" y="237.7">output</text>
<text x="54.9" y="239.8">raw</text>
<text x="57.4" y="235.7">load;</text>
<text x="58" y="237.7">ERC</text>
<text x="59.3" y="239.8">sources/passive/internal</text>
<text x="62.9" y="237.7">retained,</text>
<text x="63.3" y="235.7">hot</text>
<text x="67.5" y="235.7">leakage/turn-off</text>
<text x="72.4" y="237.7">no</text>
<text x="75.9" y="237.7">type</text>
<text x="81" y="237.7">weakening.</text>
<text x="84.8" y="239.8">paths.</text>
<text x="85.3" y="235.7">open.</text>
<text x="152.4" y="243.3">J200</text>
<text x="152.4" y="245.4">Two</text>
<text x="157" y="245.4">independent103AT-2</text>
<text x="158.2" y="243.3">SENSE</text>
<text x="165.4" y="243.3">ONLY:1RAW-</text>
<text x="178.1" y="245.4">NTCs;</text>
<text x="178.5" y="243.3">2MID</text>
<text x="184.2" y="243.3">3RAW+</text>
<text x="184.5" y="245.4">quiet</text>
<text x="190.4" y="245.4">raw</text>
<text x="192" y="243.3">4TS1</text>
<text x="194.8" y="245.4">returns,</text>
<text x="197.8" y="243.3">5RAW-</text>
<text x="203.3" y="245.4">no</text>
<text x="205.5" y="243.3">6TS2</text>
<text x="206.8" y="245.4">MCU</text>
<text x="211.3" y="243.3">7RAW-.</text>
<text x="212" y="245.4">bypass.</text>
<text x="152.4" y="247.4">TS1/TS2</text>
<text x="161.7" y="247.4">cell</text>
<text x="166.4" y="247.4">mode;</text>
<text x="173.2" y="247.4">TS2</text>
<text x="177.8" y="247.4">default</text>
<text x="185.6" y="247.4">FET</text>
<text x="190" y="247.4">mode</text>
<text x="196.2" y="247.4">must</text>
<text x="202" y="247.4">change;</text>
<text x="210.5" y="247.4">commissioning</text>
<text x="225.8" y="247.4">TBD.</text>
<text x="25.4" y="257.6">S03/S11</text>
<text x="35.2" y="257.6">API</text>
<text x="39.3" y="257.6">limits</text>
<text x="45.8" y="257.6">remain.</text>
<text x="54" y="257.6">Ratings</text>
<text x="62.3" y="257.6">saved</text>
<text x="68.8" y="257.6">in</text>
<text x="71.8" y="257.6">metadata/BOM;</text>
<text x="87.7" y="257.6">review</text>
<text x="94.8" y="257.6">marker</text>
<text x="102.5" y="257.6">retained.</text>
<text x="112" y="257.6">Not</text>
<text x="116.4" y="257.6">fabrication/flight</text>
<text x="134.2" y="257.6">qualification.</text>
</g>
<g font-size="1.3" fill="#006464">
<text x="178.7" y="29.8" transform="rotate(-90 178.7 29.8)">C205</text>
<text x="183.7" y="29.8" transform="rotate(-90 183.7 29.8)">100nF</text>
<text x="226.9" y="29.8" transform="rotate(-90 226.9 29.8)">C206</text>
<text x="232" y="29.8" transform="rotate(-90 232 29.8)">100nF</text>
<text x="113.1" y="39">TP_BATT_RAW</text>
<text x="116.3" y="37.2">TP200</text>
<text x="320.2" y="41.5">TP_PROTECTED_PACK</text>
<text x="327.2" y="39.7">TP201</text>
<text x="137.1" y="47.1">R209</text>
<text x="155.8" y="42.8" transform="rotate(-90 155.8 42.8)">5.1k</text>
<text x="157.8" y="43.2" transform="rotate(-90 157.8 43.2)">R207</text>
<text x="236.5" y="45.3">PWR_FLAG</text>
<text x="292.4" y="47.9">PWR_FLAG</text>
<text x="137.7" y="49.1">10M</text>
<text x="163.8" y="51.9">BMS_BAT_FILTERED</text>
<text x="208.5" y="49.4">BMS_FET_DRAIN</text>
<text x="309.1" y="49.4">PROTECTED_PACK</text>
<text x="107.1" y="54.5">BATT_RAW</text>
<text x="258" y="55.9" transform="rotate(-90 258 55.9)">Q201</text>
<text x="259.9" y="55.9" transform="rotate(-90 259.9 55.9)">CSD18543Q3A</text>
<text x="96.8" y="60.6">PWR_FLAG</text>
<text x="157.7" y="71.2" transform="rotate(-90 157.7 71.2)">Q200</text>
<text x="202.2" y="71.1" transform="rotate(-90 202.2 71.1)">Q202</text>
<text x="204.1" y="71.1" transform="rotate(-90 204.1 71.1)">BSS84-7-F</text>
<text x="104.6" y="74.8">BATT_RAW</text>
<text x="165.1" y="72.5">R213</text>
<text x="165.7" y="74.5">300</text>
<text x="279.4" y="75">R210</text>
<text x="279.9" y="77.1">10M</text>
<text x="335.9" y="74.5">C207</text>
<text x="155.8" y="79.7" transform="rotate(-90 155.8 79.7)">CSD18543Q3A</text>
<text x="221" y="82.7">R212</text>
<text x="335.9" y="79.6">100nF</text>
<text x="168.3" y="86">C204</text>
<text x="185.6" y="86.2">BMS_FET_DRAIN</text>
<text x="221.5" y="84.7">10M</text>
<text x="259.9" y="85.9" transform="rotate(-90 259.9 85.9)">5.1k</text>
<text x="262" y="86.4" transform="rotate(-90 262 86.4)">R208</text>
<text x="56.3" y="92.6">BATT_RAW</text>
<text x="138" y="90.2" transform="rotate(-90 138 90.2)">D200</text>
<text x="143.1" y="94.1" transform="rotate(-90 143.1 94.1)">BAT46W-7-F</text>
<text x="168.3" y="91">100nF</text>
<text x="180.6" y="93.6">PWR_FLAG</text>
<text x="335.9" y="92.3">C208</text>
<text x="73.6" y="100.4">R201</text>
<text x="150.6" y="98.7">GND_BMS_RAW</text>
<text x="193.9" y="101" transform="rotate(-90 193.9 101)">100</text>
<text x="195.9" y="101.6" transform="rotate(-90 195.9 101.6)">R205</text>
<text x="196.6" y="97.6">BMS_VCC_FILTERED</text>
<text x="221.9" y="98.9">BMS_PBI</text>
<text x="239" y="97.4">PWR_FLAG</text>
<text x="266.7" y="97.9">R214</text>
<text x="268" y="99.9">1k</text>
<text x="287" y="98">Q203</text>
<text x="287" y="99.9">DMN62D2U-7</text>
<text x="335.9" y="97.4">100nF</text>
<text x="30.7" y="106.3">PWR_FLAG</text>
<text x="74.3" y="102.5">100</text>
<text x="209.8" y="102.5">PWR_FLAG</text>
<text x="47.8" y="113.4">TP204</text>
<text x="55.6" y="110.3">CELL1_RAW</text>
<text x="120" y="108.8">C200</text>
<text x="120" y="113.9">100nF</text>
<text x="234.3" y="108.8">C203</text>
<text x="234.3" y="113.9">4.7uF</text>
<text x="248.2" y="110.1">GND</text>
<text x="333.2" y="108.8">GND</text>
<text x="43.9" y="115.2">TP_CELL1_RAW</text>
<text x="73.6" y="118.2">R202</text>
<text x="74.3" y="120.2">100</text>
<text x="200.6" y="120.2">U200</text>
<text x="226.8" y="125.3">GND_BMS_RAW</text>
<text x="254.9" y="124" transform="rotate(-90 254.9 124)">5.1k</text>
<text x="256.9" y="124.5" transform="rotate(-90 256.9 124.5)">R211</text>
<text x="132.7" y="130.4">C201</text>
<text x="183.9" y="130.4">VC4</text>
<text x="188.8" y="126.5" transform="rotate(-90 188.8 126.5)">BAT</text>
<text x="193.9" y="126.8" transform="rotate(-90 193.9 126.8)">VCC</text>
<text x="218.4" y="130.4">CHG</text>
<text x="219.3" y="126.3" transform="rotate(-90 219.3 126.3)">PBI</text>
<text x="132.7" y="135.5">100nF</text>
<text x="183.9" y="132.9">VC3</text>
<text x="183.9" y="135.5">VC2</text>
<text x="217.2" y="135.5">PCHG</text>
<text x="218.6" y="132.9">DSG</text>
<text x="183.9" y="138">VC1</text>
<text x="183.9" y="143.1">SRN</text>
<text x="183.9" y="140.6">SRP</text>
<text x="214.9" y="140.6">BTP_INT</text>
<text x="217.1" y="143.1">SMBD</text>
<text x="217.5" y="138">FUSE</text>
<text x="93.2" y="145.9">PROTECTED_PACK</text>
<text x="125.2" y="146.9">GND_BMS_RAW</text>
<text x="183.9" y="145.6">TS1</text>
<text x="183.9" y="148.2">TS2</text>
<text x="213.2" y="148.2">LEDCNTLA</text>
<text x="217.1" y="145.6">SMBC</text>
<text x="308.1" y="148.2">GND_BMS_RAW</text>
<text x="134.6" y="153.8">R206</text>
<text x="135.3" y="155.8">10k</text>
<text x="183.9" y="150.7">TS3</text>
<text x="183.9" y="153.3">TS4</text>
<text x="183.9" y="155.8">PACK</text>
<text x="213" y="150.7">LEDCNTLB</text>
<text x="213" y="153.3">LEDCNTLC</text>
<text x="183.9" y="158.3">PTC</text>
<text x="183.9" y="160.9">PTCEN</text>
<text x="254.9" y="161.8" transform="rotate(-90 254.9 161.8)">20k</text>
<text x="277.7" y="161.8" transform="rotate(-90 277.7 161.8)">20k</text>
<text x="300.6" y="161.8" transform="rotate(-90 300.6 161.8)">20k</text>
<text x="183.9" y="163.4">PRES/SHUTDN</text>
<text x="183.9" y="166">DISP</text>
<text x="256.9" y="162.6" transform="rotate(-90 256.9 162.6)">R217</text>
<text x="279.8" y="162.6" transform="rotate(-90 279.8 162.6)">R216</text>
<text x="302.6" y="162.6" transform="rotate(-90 302.6 162.6)">R215</text>
<text x="312.3" y="167.5">+3V3</text>
<text x="339.1" y="167.5">3V3_BMS_ISO</text>
<text x="183.9" y="168.5">NC</text>
<text x="183.9" y="171">NC</text>
<text x="183.9" y="173.6">NC</text>
<text x="247.1" y="174.9">GND_BMS_RAW</text>
<text x="270" y="174.9">GND_BMS_RAW</text>
<text x="292.8" y="174.9">GND_BMS_RAW</text>
<text x="308" y="178.7">C209</text>
<text x="353.7" y="178.7">C210</text>
<text x="369.6" y="177.6">3V3_BMS_ISO</text>
<text x="389.9" y="177.6">3V3_BMS_ISO</text>
<text x="167.1" y="183.7">GND_BMS_RAW</text>
<text x="186.3" y="181.9" transform="rotate(-90 186.3 181.9)">VSS</text>
<text x="221.8" y="181.9" transform="rotate(-90 221.8 181.9)">VSS_EP</text>
<text x="308" y="183.7">100nF</text>
<text x="353.7" y="183.7">100nF</text>
<text x="194.1" y="186.3">BQ40Z50RSMR-R2</text>
<text x="84.7" y="192.4" transform="rotate(-90 84.7 192.4)">C202</text>
<text x="89.8" y="192.4" transform="rotate(-90 89.8 192.4)">100nF</text>
<text x="305.3" y="195.2">GND</text>
<text x="346.2" y="195.2">GND_BMS_RAW</text>
<text x="376.8" y="192.6" transform="rotate(-90 376.8 192.6)">3.9k</text>
<text x="378.8" y="193.1" transform="rotate(-90 378.8 193.1)">R219</text>
<text x="397.1" y="192.6" transform="rotate(-90 397.1 192.6)">3.9k</text>
<text x="399.1" y="193.1" transform="rotate(-90 399.1 193.1)">R218</text>
<text x="178.5" y="199">GND_BMS_RAW</text>
<text x="214.1" y="199">GND_BMS_RAW</text>
<text x="321.3" y="202.8">U201</text>
<text x="328.6" y="202.8">ISO1540DR</text>
<text x="64.4" y="205.1" transform="rotate(-90 64.4 205.1)">100</text>
<text x="66.4" y="205.8" transform="rotate(-90 66.4 205.8)">R203</text>
<text x="110.1" y="205.1" transform="rotate(-90 110.1 205.1)">100</text>
<text x="112.1" y="205.8" transform="rotate(-90 112.1 205.8)">R204</text>
<text x="323.1" y="206.6">VCC1</text>
<text x="323.1" y="209.1">SDA1</text>
<text x="332.3" y="206.6">VCC2</text>
<text x="332.3" y="209.1">SDA2</text>
<text x="32.2" y="213">TP_GND_BMS_RAW</text>
<text x="37.6" y="211.2">TP202</text>
<text x="53.6" y="213">PWR_FLAG</text>
<text x="128.4" y="213">TP_GND</text>
<text x="129" y="211.2">TP203</text>
<text x="165.4" y="214.2">BM07B-GHS-TBT(LF)(SN)</text>
<text x="323.1" y="211.7">SCL1</text>
<text x="323.1" y="214.2">GND1</text>
<text x="332" y="214.2">GND2</text>
<text x="332.4" y="211.7">SCL2</text>
<text x="244.9" y="219.6">CELL1_RAW</text>
<text x="264.6" y="217">BATT_RAW</text>
<text x="81.3" y="222.4">R200</text>
<text x="82.3" y="224.4">2m</text>
<text x="310.4" y="224.4">GND</text>
<text x="341.1" y="224.4">GND_BMS_RAW</text>
<text x="43.9" y="229.5">GND_BMS_RAW</text>
<text x="119.9" y="234.5">GND</text>
<text x="175.4" y="234.5">J200</text>
<text x="224.3" y="244.7">GND_BMS_RAW</text>
</g>
<g font-size="1.3" fill="#0f0f0f">
<text x="190.5" y="30.1">BMS_ESD_FET_MID</text>
<text x="154.9" y="46.6">BMS_CHG_GATE</text>
<text x="175.3" y="73.3">BMS_PCHG_LIMIT</text>
<text x="261.6" y="75.9">BMS_DSG_GATE</text>
<text x="335.3" y="84.7">BMS_ESD_PACK_MID</text>
<text x="215.9" y="91.1">BMS_PCHG_GATE</text>
<text x="83.8" y="101.3">BMS_CELL_TOP_SENSE</text>
<text x="273" y="98.7">CG</text>
<text x="83.8" y="119">BMS_CELL_MID_SENSE</text>
<text x="274.3" y="131.7">BMS_DSG_DRIVE</text>
<text x="274.3" y="129.2">BMS_CHG_DRIVE</text>
<text x="231.1" y="134.3">BMS_PCHG_DRIVE</text>
<text x="151.1" y="141.9">BMS_SRN</text>
<text x="151.1" y="139.4">BMS_SRP</text>
<text x="246.4" y="141.9">BMS_SMBD</text>
<text x="151.1" y="147">THM_BMS_TS2</text>
<text x="151.1" y="144.4">THM_BMS_TS1</text>
<text x="243.8" y="149.5">BMS_LED_B</text>
<text x="246.4" y="144.4">BMS_SMBC</text>
<text x="264.2" y="147">BMS_LED_A</text>
<text x="144.8" y="154.6">BMS_PACK_SENSE</text>
<text x="231.1" y="152.1">BMS_LED_C</text>
<text x="68.6" y="192.7">BMS_SRP</text>
<text x="95.2" y="192.7">BMS_SRN</text>
<text x="355.6" y="207.9">BMS_SMBD</text>
<text x="355.6" y="210.5">BMS_SMBC</text>
<text x="190.5" y="218.1">THM_BMS_TS2</text>
<text x="190.5" y="223.2">THM_BMS_TS1</text>
</g>
<g font-size="1.3" fill="#a90000">
<text x="154.7" y="59.1" transform="rotate(-90 154.7 59.1)">4</text>
<text x="254.6" y="58.2">5</text>
<text x="262.2" y="58.2">1</text>
<text x="150.4" y="63.2">1</text>
<text x="158" y="63.2">5</text>
<text x="258.8" y="64.2" transform="rotate(-90 258.8 64.2)">4</text>
<text x="198.7" y="73.4">3</text>
<text x="206.3" y="73.4">2</text>
<text x="202.9" y="80.7" transform="rotate(-90 202.9 80.7)">1</text>
<text x="284.2" y="96" transform="rotate(-90 284.2 96)">3</text>
<text x="277.4" y="98.8">1</text>
<text x="284.2" y="103.6" transform="rotate(-90 284.2 103.6)">2</text>
<text x="187.7" y="120.7" transform="rotate(-90 187.7 120.7)">32</text>
<text x="192.8" y="120.7" transform="rotate(-90 192.8 120.7)">26</text>
<text x="218.2" y="120.1" transform="rotate(-90 218.2 120.1)">1</text>
<text x="179.6" y="129.3">2</text>
<text x="179.6" y="131.8">3</text>
<text x="224.7" y="131.8">28</text>
<text x="224.7" y="129.3">31</text>
<text x="179.6" y="134.4">4</text>
<text x="179.6" y="136.9">5</text>
<text x="224.7" y="136.9">25</text>
<text x="224.7" y="134.4">30</text>
<text x="179.6" y="142">6</text>
<text x="179.6" y="139.4">8</text>
<text x="224.7" y="139.4">15</text>
<text x="224.7" y="142">18</text>
<text x="179" y="144.5">10</text>
<text x="179" y="147.1">11</text>
<text x="179" y="149.6">12</text>
<text x="224.7" y="144.5">19</text>
<text x="224.7" y="147.1">20</text>
<text x="224.7" y="149.6">21</text>
<text x="179" y="152.1">13</text>
<text x="179" y="154.7">27</text>
<text x="224.7" y="152.1">22</text>
<text x="179" y="157.2">23</text>
<text x="179" y="159.8">24</text>
<text x="179" y="162.3">16</text>
<text x="179" y="164.8">17</text>
<text x="179.6" y="167.4">7</text>
<text x="179" y="169.9">14</text>
<text x="179" y="172.5">29</text>
<text x="185.2" y="186.1" transform="rotate(-90 185.2 186.1)">9</text>
<text x="220.7" y="186.7" transform="rotate(-90 220.7 186.7)">33</text>
<text x="320.6" y="205.5">1</text>
<text x="320.6" y="208">2</text>
<text x="338.4" y="208">7</text>
<text x="338.4" y="205.5">8</text>
<text x="180.3" y="215.6">7</text>
<text x="320.6" y="210.6">3</text>
<text x="320.6" y="213.1">4</text>
<text x="338.4" y="213.1">5</text>
<text x="338.4" y="210.6">6</text>
<text x="180.3" y="220.7">5</text>
<text x="180.3" y="218.2">6</text>
<text x="180.3" y="225.8">3</text>
<text x="180.3" y="223.3">4</text>
<text x="180.3" y="230.9">1</text>
<text x="180.3" y="228.3">2</text>
</g>
<g font-size="1.1" fill="#0000c2">
<text x="365.8" y="113.1">ISOLATED</text>
<text x="374.3" y="113.1">BUS</text>
<text x="378.7" y="113.1">POWER</text>
<text x="385.4" y="113.1">CANDIDATE</text>
<text x="365.8" y="114.8">3V3_BMS_ISO</text>
<text x="365.8" y="116.6">ISO1540</text>
<text x="365.8" y="118.4">RAW/system</text>
<text x="373.7" y="116.6">side2</text>
<text x="376.9" y="118.4">returns</text>
<text x="377.7" y="114.8">now</text>
<text x="379.2" y="116.6">and</text>
<text x="381.9" y="114.8">supplies</text>
<text x="383.3" y="116.6">pullups.</text>
<text x="383.8" y="118.4">remain</text>
<text x="365.8" y="120.2">separate</text>
<text x="365.8" y="121.9">Prior</text>
<text x="365.8" y="123.7">has</text>
<text x="365.8" y="125.5">startup,</text>
<text x="369.7" y="123.7">been</text>
<text x="370.8" y="121.9">shared-positive</text>
<text x="373.2" y="125.5">calibration</text>
<text x="373.9" y="120.2">across</text>
<text x="374.7" y="123.7">removed.</text>
<text x="380.4" y="120.2">the</text>
<text x="383.1" y="125.5">and</text>
<text x="383.1" y="123.7">Gauging,</text>
<text x="384" y="120.2">shunt.</text>
<text x="385.1" y="121.9">supply</text>
<text x="365.8" y="127.2">fault/PVT</text>
<text x="374.7" y="127.2">acceptance</text>
<text x="385.1" y="127.2">OPEN.</text>
</g>
<g font-size="1" fill="#0000c2">
<text x="340.4" y="146">100kbit/s:</text>
<text x="340.4" y="147.6">Both</text>
<text x="340.4" y="149.2">Reserve</text>
<text x="344.8" y="147.6">sides</text>
<text x="347.1" y="149.2">13.8mA</text>
<text x="349.3" y="146">side1</text>
<text x="349.6" y="147.6">&gt;=3V</text>
<text x="353.7" y="149.2">IC</text>
<text x="354.4" y="146">&lt;=40pF,</text>
<text x="354.9" y="147.6">+1ms</text>
<text x="356.2" y="149.2">+3.431mA</text>
<text x="360.3" y="147.6">before</text>
<text x="362" y="146">side2</text>
<text x="364.9" y="149.2">pullups.</text>
<text x="366" y="147.6">polling.</text>
<text x="367" y="146">&lt;=200pF.</text>
<text x="340.4" y="150.8">Static</text>
<text x="340.4" y="152.4">Isolated</text>
<text x="345.7" y="150.8">margins</text>
<text x="347.3" y="152.4">supply</text>
<text x="352.7" y="150.8">only;</text>
<text x="353.2" y="152.4">is</text>
<text x="355.5" y="152.4">a</text>
<text x="357.3" y="150.8">no</text>
<text x="357.4" y="152.4">development</text>
<text x="360.1" y="150.8">rail-step</text>
<text x="367.8" y="152.4">candidate.</text>
<text x="368" y="150.8">proof.</text>
</g>
</svg>
